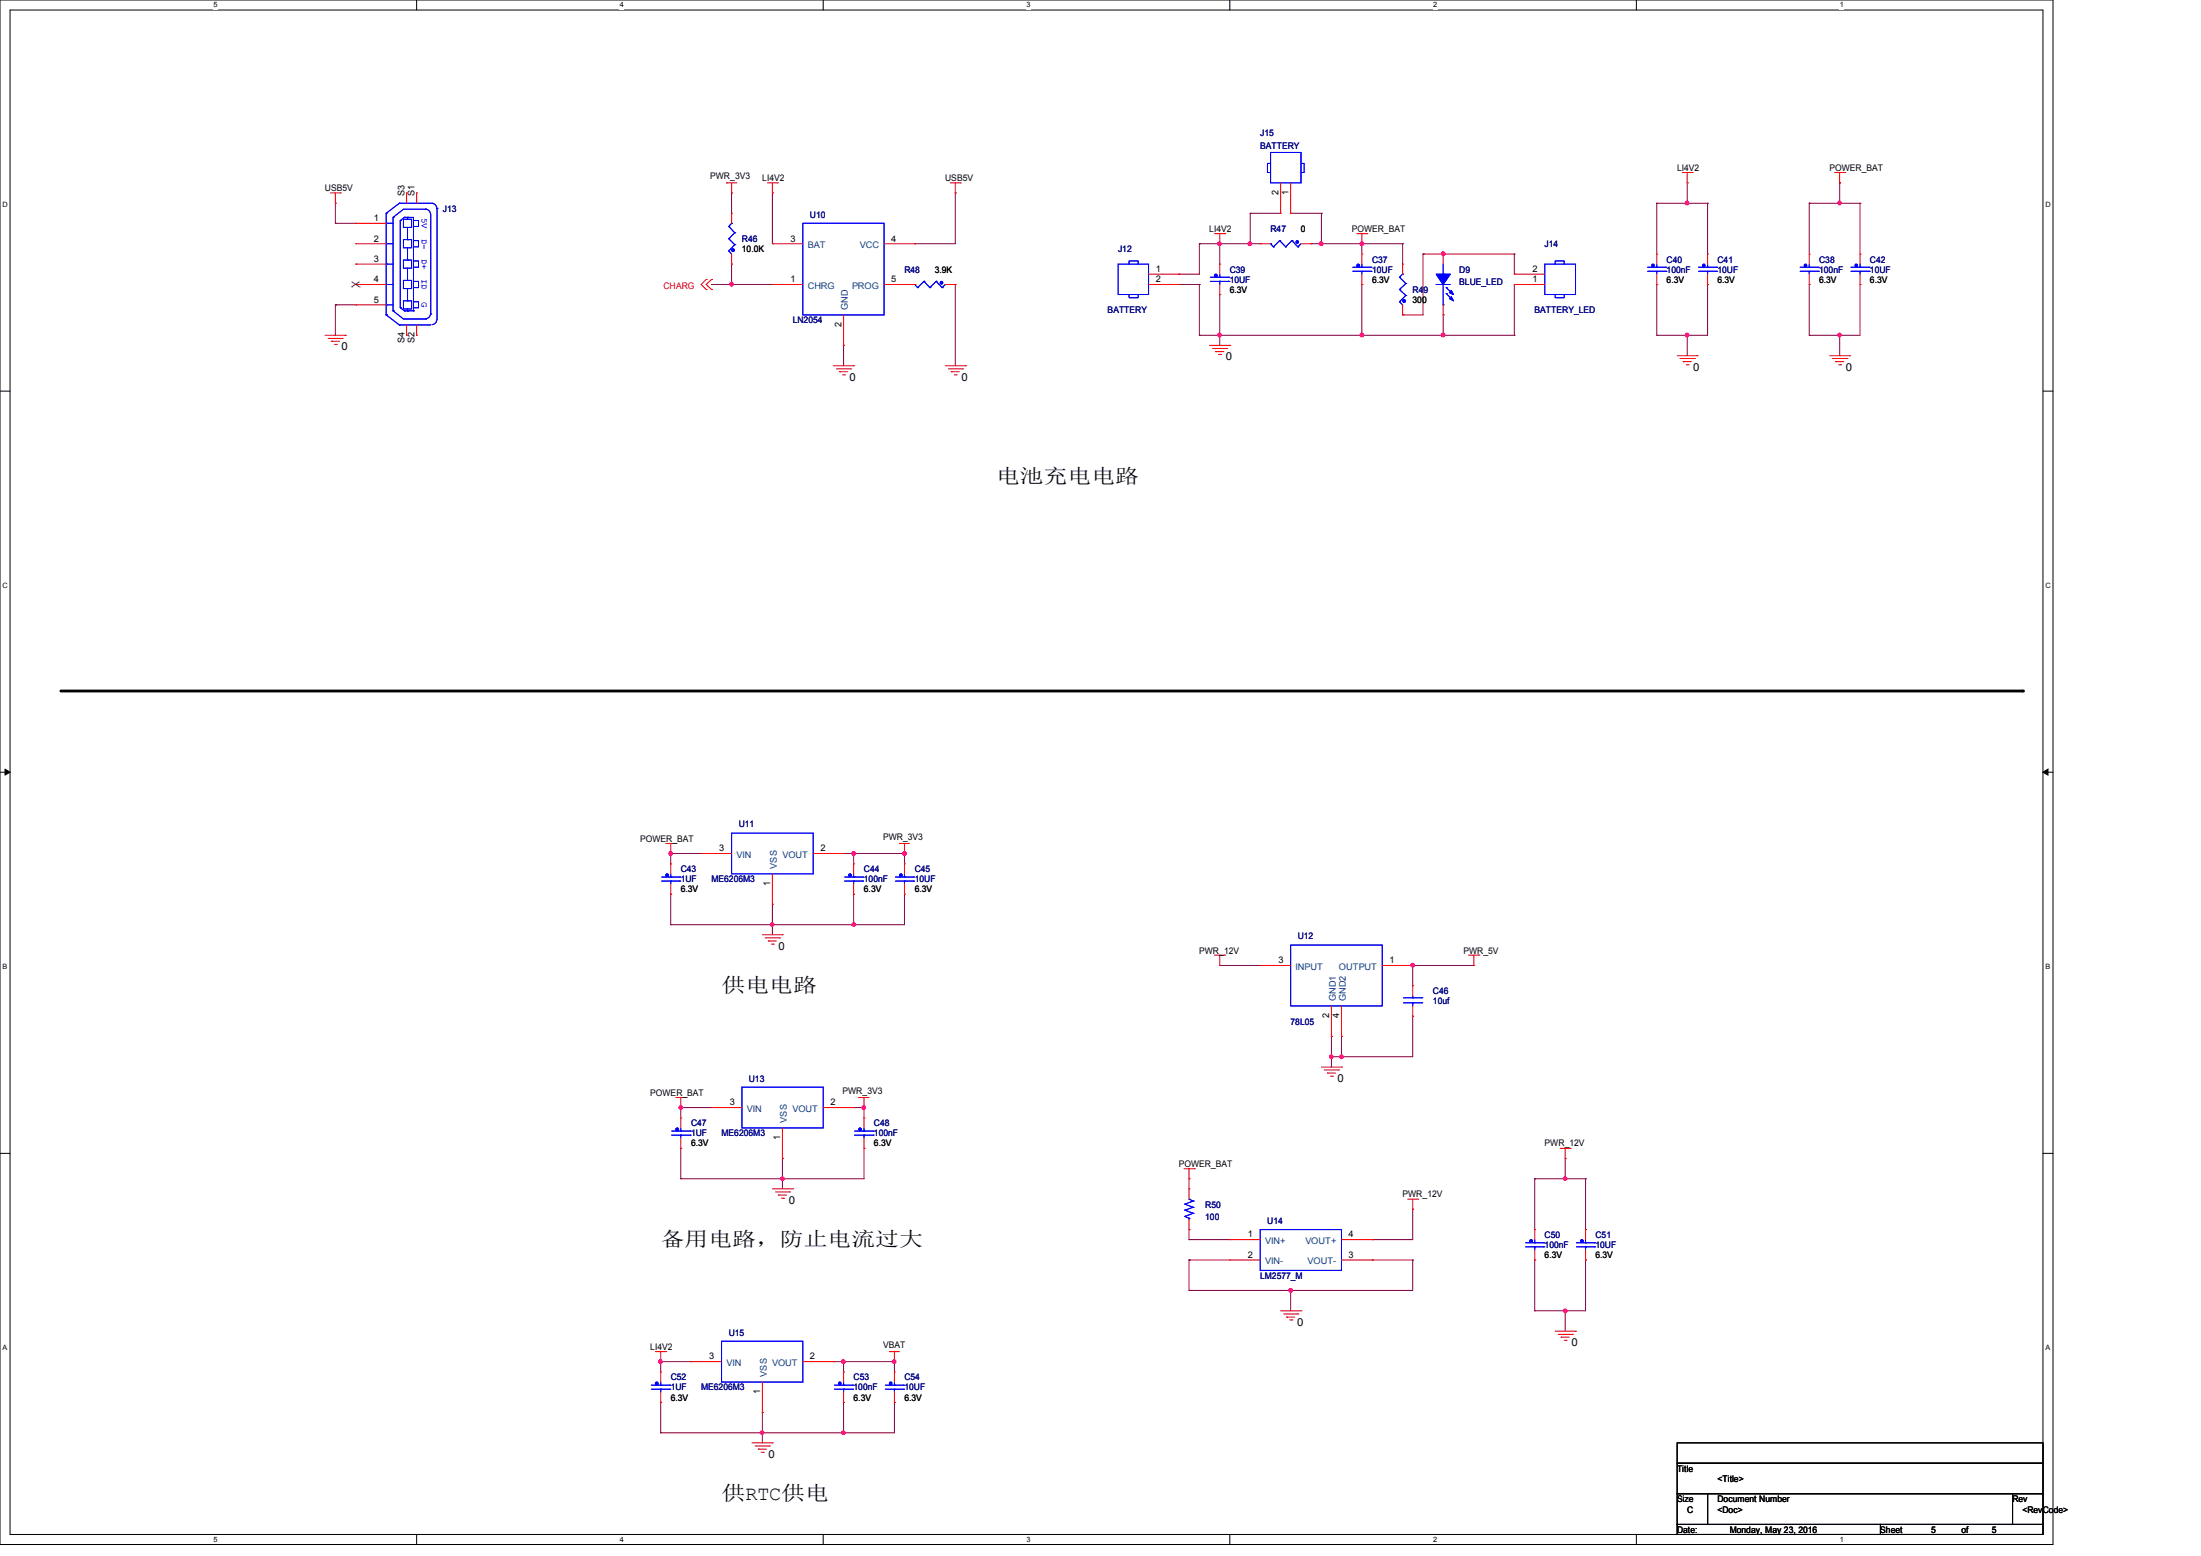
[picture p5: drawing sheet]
<svg xmlns="http://www.w3.org/2000/svg" width="297mm" height="210mm" viewBox="0 0 297 210" stroke-linecap="round" stroke-linejoin="round" font-family="sans-serif">
<path d="M0 0h277v208.4h-277zM1.4 1.4h274.3v205.7h-274.3z" fill="none" stroke="#000" stroke-width=".13"/>
<g fill="#fff">
<path d="M28.8 .1h.5v1.1h-.5z"/>
<path d="M28.8 207.2h.5v1.1h-.5z"/>
</g>
<path d="M56.2 0v1.4M56.2 207.1v1.3" fill="none" stroke="#000" stroke-width=".13"/>
<g fill="#fff">
<path d="M83.7 .1h.5v1.1h-.5z"/>
<path d="M83.7 207.2h.5v1.1h-.5z"/>
</g>
<path d="M111.1 0v1.4M111.1 207.1v1.3" fill="none" stroke="#000" stroke-width=".13"/>
<g fill="#fff">
<path d="M138.5 .1h.6v1.1h-.6z"/>
<path d="M138.5 207.2h.6v1.1h-.6z"/>
</g>
<path d="M165.9 0v1.4M165.9 207.1v1.3" fill="none" stroke="#000" stroke-width=".13"/>
<g fill="#fff">
<path d="M193.4 .1h.5v1.1h-.5z"/>
<path d="M193.4 207.2h.5v1.1h-.5z"/>
</g>
<path d="M220.8 0v1.4M220.8 207.1v1.3" fill="none" stroke="#000" stroke-width=".13"/>
<g fill="#fff">
<path d="M248.2 .1h.6v1.1h-.6z"/>
<path d="M248.2 207.2h.6v1.1h-.6z"/>
<path d="M.3 27.1h.8v1.1h-.8z"/>
<path d="M276 27.1h.7v1.1h-.7z"/>
<path d="M.3 78.5h.8v1.1h-.8z"/>
<path d="M276 78.5h.7v1.1h-.7z"/>
</g>
<path d="M0 52.8h1.4M275.7 52.8h1.3" fill="none" stroke="#000" stroke-width=".13"/>
<g fill="#fff">
<path d="M.3 129.9h.7v1.1h-.7z"/>
<path d="M276 129.9h.6v1.1h-.6z"/>
</g>
<path d="M0 104.2h1.4M275.7 104.2h1.3" fill="none" stroke="#000" stroke-width=".13"/>
<path d="M.7 103.8l.7 .4-.7 .4zM275.7 104.2l.7-.4v.8z" fill="#000" stroke="#000" stroke-width=".13"/>
<g fill="#fff">
<path d="M.3 181.4h.7v1.1h-.7z"/>
<path d="M276 181.4h.6v1.1h-.6z"/>
</g>
<path d="M0 155.7h1.4M275.7 155.7h1.3M226.3 194.7h49.4v2.8h-49.4zM226.3 197.5h49.4v4.1h-49.4zM226.3 201.6h4.1v4.1h-4.1zM226.3 205.7h27.4v1.4h-27.4zM230.4 201.6h41.2v4.1h-41.2zM253.7 205.7h22v1.4h-22zM271.6 201.6h4.1v4.1h-4.1z" fill="none" stroke="#000" stroke-width=".13"/>
<path d="M8.2 93.3h264.7" fill="none" stroke="#000" stroke-width=".38"/>
<circle cx="272.9" cy="93.3" r=".19" fill="#000"/>
<g fill="none" stroke="#800040" stroke-width=".13">
<path d="M45.3 27.4h.1M45.3 30.1h.1M45.3 27.4v2.7M45.3 30.1h2.7M96 38.4h.1M96 38.4h8.2M98.7 38.4h.1M98.7 35.6h.1M98.7 26h.1M98.7 26v2.8M98.7 35.6v2.8M104.2 26h.1"/>
<path d="M104.2 26v6.9M122 38.4h.1M122 38.4h1.4M123.4 32.9h.1M128.9 26h.1M128.9 38.4h.1M128.9 26v6.9h-5.5M128.9 38.4v11M159.1 37h.1M159.1 38.4h.1M159.1 38.4h2.7M161.8 32.9h.1"/>
<path d="M161.8 38.4h.1M161.8 32.9v4.1h-2.7M161.8 38.4v6.9M161.8 32.9h8.3M164.6 32.9h.1M164.6 39.8h.1M164.6 32.9v2.7M164.6 39.8v6.8M168.7 32.9h.1M168.7 28.8h.1M168.7 28.8h4.1M168.7 28.8v4.1"/>
<path d="M174.2 28.8h4.1M176.9 32.9h.1M176.9 32.9h12.4M178.3 32.9h.1M178.3 28.8h.1M178.3 28.8v4.1M183.8 32.9h.1M183.8 38.4h.1M183.8 32.9v1.4M183.8 38.4v6.9M189.3 32.9h.1M189.3 32.9v2.7"/>
<path d="M192 34.3h.1M192 34.3v8.2h-2.7M192 34.3h12.3M194.7 34.3h.1M204.3 34.3h.1M204.3 34.3v2.7M204.3 38.4v6.9M223.6 27.4h.1M223.6 38.4h.1M223.6 27.4h6.8M223.6 27.4v6.9M223.6 38.4v6.9"/>
<path d="M227.7 27.4h.1M227.7 24.7h.1M227.7 24.7v2.7M230.4 27.4h.1M230.4 38.4h.1M230.4 38.4v6.9h-6.8M230.4 27.4v6.9M244.1 38.4h.1M244.1 27.4h.1M244.1 27.4h6.9M244.1 27.4v6.9M244.1 38.4v6.9"/>
<path d="M248.2 27.4h.1M248.2 24.7h.1M248.2 24.7v2.7M251 27.4h.1M251 38.4h.1M251 38.4v6.9h-6.9M251 27.4v6.9M45.3 41.1h.1M45.3 41.1v4.2M45.3 41.1h2.7M113.8 46.6h.1M113.8 46.6v2.8"/>
<path d="M161.8 45.3h.1M161.8 45.3h42.5M164.6 45.3h.1M183.8 45.3h.1M189.3 42.5h.1M194.7 45.3h.1M194.7 42.5h.1M194.7 42.5v2.8M204.3 45.3h.1M223.6 45.3h.1M227.7 45.3h.1M227.7 45.3v2.7"/>
<path d="M244.1 45.3h.1M248.2 45.3h.1M248.2 45.3v2.7M90.5 115.2h.1M90.5 115.2h4.1M90.5 115.2v1.4M113.8 115.2h.1M113.8 115.2h8.2M115.2 115.2h.1M115.2 115.2v1.4M122 115.2h.1M122 115.2v1.4"/>
<path d="M90.5 120.7h.1M90.5 124.8h.1M90.5 120.7v4.1M104.2 124.8h.1M104.2 122h.1M104.2 122v4.2M115.2 124.8h.1M115.2 120.7h.1M115.2 120.7v4.1M122 120.7h.1M122 120.7v4.1h-31.5M164.6 130.3h.1"/>
<path d="M164.6 130.3h5.5M179.7 139.9h.1M179.7 139.9v4.1M181 139.9h.1M181 139.9v2.7M190.6 130.3h.1M190.6 137.2h.1M190.6 130.3h8.3M190.6 130.3v2.7M190.6 137.2v5.4h-10.9M91.9 149.5h.1M91.9 155h.1"/>
<path d="M91.9 159.1h.1M91.9 149.5v1.4M91.9 155v4.1M91.9 149.5h4.1M105.6 159.1h.1M105.6 156.3h.1M105.6 156.3v4.1M115.2 149.5h.1M115.2 149.5h1.4M116.6 149.5h.1M116.6 155h.1M116.6 149.5v1.4"/>
<path d="M116.6 155v4.1h-24.7M160.4 159.1h.1M160.4 159.1v1.3M179.7 142.6h.1M181 142.6h.1M207.1 159.1h.1M207.1 159.1h6.9M207.1 159.1v6.8M211.2 159.1h.1M211.2 156.3h.1M211.2 156.3v2.8M214 159.1h.1"/>
<path d="M214 159.1v6.8M160.4 170.1h.1M160.4 174.2h.1M160.4 167.3h.1M160.4 165.9h.1M160.4 170.1h5.5M160.4 165.9v1.4M160.4 170.1v4.1M160.4 167.3h5.5M174.2 174.2h.1M174.2 174.2v2.7M185.2 170.1h.1"/>
<path d="M185.2 167.3h.1M185.2 170.1h5.4M190.6 170.1h.1M190.6 163.2h.1M190.6 163.2v4.1h-5.4M190.6 170.1v4.1h-30.2M207.1 170.1h.1M207.1 176.9h.1M207.1 170.1v6.8M211.2 176.9h.1M211.2 176.9v2.8M214 170.1h.1"/>
<path d="M214 170.1v6.8h-6.9M89.2 189.3h.1M89.2 183.8h.1M89.2 193.4h.1M89.2 183.8h4.1M89.2 183.8v1.4M89.2 189.3v4.1M102.9 193.4h.1M102.9 190.6h.1M102.9 190.6v4.1M112.4 183.8h.1M112.4 183.8h8.3"/>
<path d="M113.8 183.8h.1M113.8 193.4h.1M113.8 189.3h.1M113.8 183.8v1.4M113.8 189.3v4.1M120.7 183.8h.1M120.7 189.3h.1M120.7 183.8v1.4M120.7 189.3v4.1h-31.5"/>
</g>
<g fill="#f0f" stroke="#f0f" stroke-width=".13">
<circle cx="98.7" cy="38.4" r=".25"/>
<circle cx="122" cy="115.2" r=".25"/>
<circle cx="115.2" cy="115.2" r=".25"/>
<circle cx="90.5" cy="115.2" r=".24"/>
<circle cx="115.2" cy="124.8" r=".24"/>
<circle cx="183.8" cy="32.9" r=".25"/>
<circle cx="183.8" cy="45.2" r=".25"/>
<circle cx="164.5" cy="45.2" r=".25"/>
<circle cx="104.2" cy="124.8" r=".23"/>
<circle cx="91.9" cy="149.5" r=".25"/>
<circle cx="105.6" cy="159.1" r=".24"/>
<circle cx="116.5" cy="149.5" r=".25"/>
<circle cx="194.7" cy="45.2" r=".25"/>
<circle cx="164.5" cy="32.9" r=".25"/>
<circle cx="190.6" cy="130.3" r=".25"/>
<circle cx="181" cy="142.6" r=".25"/>
<circle cx="179.6" cy="142.6" r=".24"/>
<circle cx="227.6" cy="27.4" r=".24"/>
<circle cx="227.6" cy="45.2" r=".24"/>
<circle cx="248.2" cy="27.4" r=".24"/>
<circle cx="248.2" cy="45.2" r=".24"/>
<circle cx="120.6" cy="183.8" r=".25"/>
<circle cx="113.8" cy="183.8" r=".25"/>
<circle cx="113.8" cy="193.4" r=".24"/>
<circle cx="89.1" cy="183.8" r=".25"/>
<circle cx="102.8" cy="193.4" r=".24"/>
<circle cx="174.2" cy="174.2" r=".25"/>
<circle cx="211.2" cy="159.1" r=".24"/>
<circle cx="211.2" cy="176.9" r=".25"/>
<circle cx="194.7" cy="34.2" r=".25"/>
<circle cx="178.3" cy="32.9" r=".25"/>
<circle cx="168.7" cy="32.9" r=".25"/>
</g>
<g fill="none" stroke="#f00" stroke-width=".13">
<path d="M44.6 26h1.3M45.3 27.4h.1M45.3 26v1.4M45.9 26h.1M48 30.1h.1M48 32.9h.1M48 35.6h.1M48 38.4h.1M48 30.1h4.1M48 32.9h4.1M48 35.6h4.1M48 38.4h4.1"/>
<path d="M54.9 26h.1M54.9 26v1.4M56.2 26h.1M56.2 26v1.4M95.3 37.7h.1M95.3 39.1h.1M95.3 37.7l-.7 .7 .7 .7M96 37.7h.1M96 39.1h.1M96 37.7l-.7 .7 .7 .7M98 24.7h.1M98 24.7h1.4"/>
<path d="M98.7 26h.1M98.7 35.6h.1M98.7 28.8h.1M98.7 24.7v1.3M98.7 28.8v1.3M98.7 34.3v1.3M103.5 24.7h1.4M104.2 26h.1M104.2 32.9h.1M104.2 38.4h.1M104.2 24.7v1.3M104.2 32.9h4.1"/>
<path d="M104.2 38.4h4.1M104.9 24.7h.1M119.3 32.9h4.1M119.3 38.4h4.1M122 38.4h.1M123.4 32.9h.1M123.4 38.4h.1M127.6 38.4h1.3M128.2 24.7h1.4M128.9 26h.1M128.9 38.4h.1M128.9 24.7v1.3"/>
<path d="M129.6 24.7h.1M155 38.4h4.1M155 37h4.1M159.1 37h.1M159.1 38.4h.1M163.9 31.5h1.4M164.6 32.9h.1M164.6 35.6h.1M164.6 39.8h.1M164.6 31.5v1.4M164.6 35.6v1.4M164.6 38.4v1.4"/>
<path d="M165.3 31.5h.1M170.1 32.9h.1M170.1 32.9h1.3M172.8 28.8h.1M172.8 24.7v4.1M174.2 28.8h.1M174.2 24.7v4.1M175.6 32.9h1.3M176.9 32.9h.1M183.1 31.5h1.3M183.8 32.9h.1M183.8 34.3h.1"/>
<path d="M183.8 38.4h.1M183.8 31.5v1.4M183.8 34.3v1.3M183.8 37v1.4M184.4 31.5h.1M189.3 35.6h.1M189.3 35.6v1.4M194.7 34.3h.1M194.7 34.3v1.3M204.3 38.4h.1M204.3 37h.1M204.3 38.4h4.1"/>
<path d="M204.3 37h4.1M223.6 34.3h.1M223.6 38.4h.1M223.6 34.3v1.3M223.6 37v1.4M227 23.3h1.3M227.7 24.7h.1M227.7 23.3v1.4M228.3 23.3h.1M230.4 34.3h.1M230.4 38.4h.1M230.4 34.3v1.3"/>
<path d="M230.4 37v1.4M244.1 34.3h.1M244.1 38.4h.1M244.1 34.3v1.3M244.1 37v1.4M247.6 23.3h1.3M248.2 24.7h.1M248.2 23.3v1.4M248.9 23.3h.1M251 34.3h.1M251 38.4h.1M251 34.3v1.3"/>
<path d="M251 37v1.4M43.9 45.3h2.7M44.3 45.7h1.9M44.7 46.1h.1M44.7 46.1h1.1M45.1 46.5h.3M45.4 46.5h.1M46.2 45.7h.1M46.6 45.3h.1M48 41.1h.1M48 41.1h4.1M54.9 45.3h.1"/>
<path d="M54.9 43.9v1.4M56.2 45.3h.1M56.2 43.9v1.4M112.4 49.4h2.8M112.9 49.8h1.9M113.3 50.2h.1M113.3 50.2h1.1M113.7 50.6h.3M113.8 46.6h.1M113.8 42.5v4.1M114 50.6h.1M114.8 49.8h.1"/>
<path d="M115.2 49.4h.1M127.6 49.4h2.7M128 49.8h1.9M128.4 50.2h.1M128.4 50.2h1.1M128.8 50.6h.2M129 50.6h.1M129.9 49.8h.1M130.3 49.4h.1M163.2 46.6h2.7M163.6 47h1.9M164 47.5h.1"/>
<path d="M164 47.5h1.1M164.4 47.8h.3M164.7 47.8h.1M165.5 47h.1M165.9 46.6h.1M189.3 42.5h.1M189.3 41.1v1.4M194.7 42.5h.1M194.7 41.1v1.4M226.3 48h2.7M226.7 48.4h1.9M227.1 48.8h.1"/>
<path d="M227.1 48.8h1.1M227.5 49.2h.3M227.8 49.2h.1M228.6 48.4h.1M229 48h.1M246.9 48h2.7M247.3 48.4h1.9M247.7 48.8h.1M247.7 48.8h1.1M248.1 49.2h.3M248.4 49.2h.1M249.2 48.4h.1"/>
<path d="M249.6 48h.1M89.8 113.8h1.4M90.5 115.2h.1M90.5 116.6h.1M90.5 113.8v1.4M90.5 116.6v1.3M90.5 119.3v1.4M91.2 113.8h.1M94.6 115.2h.1M94.6 115.2h4.1M104.2 117.9v4.1M109.7 115.2h4.1"/>
<path d="M113.8 115.2h.1M115.2 116.6h.1M115.2 116.6v1.3M115.2 119.3v1.4M121.4 113.8h.1M121.4 113.8h1.3M122 115.2h.1M122 116.6h.1M122 113.8v1.4M122 116.6v1.3M122 119.3v1.4M90.5 120.7h.1"/>
<path d="M102.9 126.2h2.7M103.3 126.6h1.9M103.7 127h.1M103.7 127h1.1M104.1 127.4h.3M104.2 122h.1M104.4 127.4h.1M105.2 126.6h.1M105.6 126.2h.1M115.2 120.7h.1M122 120.7h.1M163.9 128.9h1.4"/>
<path d="M164.6 130.3h.1M164.6 128.9v1.4M165.3 128.9h.1M170.1 130.3h.1M170.1 130.3h4.1M179.7 139.9h.1M179.7 135.8v4.1M181 139.9h.1M181 135.8v4.1M186.5 130.3h4.1M190.6 133h.1M190.6 137.2h.1"/>
<path d="M190.6 130.3h.1M190.6 133v1.4M190.6 135.8v1.4M198.2 128.9h1.4M198.9 130.3h.1M198.9 128.9v1.4M199.6 128.9h.1M91.2 148.1h1.4M91.9 149.5h.1M91.9 150.9h.1M91.9 155h.1M91.9 148.1v1.4"/>
<path d="M91.9 150.9v1.3M91.9 153.6v1.4M92.6 148.1h.1M96 149.5h.1M96 149.5h4.1M105.6 156.3h.1M105.6 152.2v4.1M111.1 149.5h4.1M115.2 149.5h.1M115.9 148.1h.1M115.9 148.1h1.4M116.6 149.5h.1"/>
<path d="M116.6 150.9h.1M116.6 155h.1M116.6 148.1v1.4M116.6 150.9v1.3M116.6 153.6v1.4M159.8 157.7h1.4M160.4 159.1h.1M160.4 157.7v1.4M161.2 157.7h.1M178.3 144h2.7M178.7 144.4h1.9M179.1 144.8h.1"/>
<path d="M179.1 144.8h1.1M179.5 145.2h.3M179.8 145.2h.1M180.6 144.4h.1M181 144h.1M210.5 155h1.4M211.2 156.3h.1M211.2 155v1.3M211.9 155h.1M104.2 160.4h2.8M104.6 160.9h2M105 161.3h.1"/>
<path d="M105 161.3h1.1M105.5 161.7h.2M105.7 161.7h.1M106.6 160.9h.1M107 160.4h.1M160.4 160.4h.1M160.4 165.9h.1M160.4 160.4v1.4M160.4 164.6v1.3M165.9 167.3h.1M165.9 170.1h.1M165.9 167.3h4.2"/>
<path d="M165.9 170.1h4.2M172.8 176.9h2.8M173.2 177.3h1.9M173.6 177.8h.1M173.6 177.8h1.1M174 178.1h.3M174.3 178.1h.1M175.1 177.3h.1M175.6 176.9h.1M181 167.3h4.2M181 170.1h4.2M185.2 170.1h.1"/>
<path d="M185.2 167.3h.1M189.9 161.8h1.4M190.6 163.2h.1M190.6 161.8v1.4M191.3 161.8h.1M207.1 165.9h.1M207.1 170.1h.1M207.1 165.9v1.4M207.1 168.7v1.4M209.8 179.7h2.8M212.6 179.7h.1M214 165.9h.1"/>
<path d="M214 170.1h.1M214 165.9v1.4M214 168.7v1.4M88.4 182.4h1.4M89.2 183.8h.1M89.2 185.2h.1M89.2 189.3h.1M89.2 182.4v1.4M89.2 185.2v1.3M89.2 187.9v1.4M89.8 182.4h.1M93.3 183.8h.1"/>
<path d="M93.3 183.8h4.1M101.5 194.7h2.7M101.9 195.2h1.9M102.3 195.6h.1M102.3 195.6h1.1M102.7 196h.3M102.9 190.6h.1M102.9 186.5v4.1M103 196h.1M103.8 195.2h.1M104.2 194.7h.1M108.3 183.8h4.1"/>
<path d="M112.4 183.8h.1M113.8 185.2h.1M113.8 189.3h.1M113.8 185.2v1.3M113.8 187.9v1.4M120 182.4h.1M120 182.4h1.4M120.7 183.8h.1M120.7 185.2h.1M120.7 189.3h.1M120.7 182.4v1.4M120.7 185.2v1.3"/>
<path d="M120.7 187.9v1.4M210.3 180.1h1.9M210.7 180.5h.1M210.7 180.5h1.1M211.1 180.9h.2M211.3 180.9h.1M212.2 180.1h.1"/>
</g>
<g fill="none" stroke="#00f" stroke-width=".13">
<path d="M52.1 28.8h.1M52.1 30.1h.1M52.1 32.9h.1M52.1 35.6h.1M52.1 38.4h.1M52.1 28.8v13.7M52.1 30.1h.9M52.1 32.9h.9M52.1 35.6h.9M52.1 38.4h.9M53 29.3h.1M53 29.3v12.7"/>
<path d="M53.9 27.4h.1M53.9 27.4h4.5M53.9 27.4l-1.8 1.4M54 29.8h.1M54 29.8v11.7M54.4 32.3h1.1v1.1h-1.1zM54.4 35.1h1.1v1.1h-1.1zM54.4 29.6h1.1v1.1h-1.1zM54.4 37.8h1.1v1.1h-1.1zM54.6 29.3h.1M54.6 29.3h1.2v12.7M54.6 29.3l-.6 .5"/>
<path d="M55 32.3h.1M55 35.1h.1M55 37.8h.1M55 29.3h.1M55 29.6h.1M55 29.3v.3M55 30.7v1.6M55 33.4v1.7M55 36.2v1.6M55 38.9v1.7M55.8 29.8h.7v.8h-.7zM55.8 32.5h.7v.8h-.7z"/>
<path d="M55.8 38h.7v.8h-.7zM55.8 35.2h.7v.9h-.7zM57.4 28.2h.1M57.4 28.2h-3l-1.4 1.1M57.5 28.2a.66 .66 0 0 1 .6 .7M58.1 28.9v13.5M58.3 27.4a.66 .66 0 0 1 .6 .7M59 28.1h.1M59 28.1v15.1M98.3 33.9h.1M98.3 32.2h.1M98.3 30.6h.1"/>
<path d="M98.3 33.9l.4 .4M98.3 32.2l.8 .8M98.3 30.6l.8 .8M98.7 30.1h.1M98.7 30.1l-.4 .5M99.1 33h.1M99.1 31.4h.1M99.1 33l-.8 .9M99.1 31.4l-.8 .8M108.3 30.1h11v12.4h-11zM123.4 38.4h.1M123.4 38.4l.4 .4"/>
<path d="M123.8 38.8h.1M124.7 38h.1M124.7 38l.8 .8M124.7 38l-.9 .8M125.5 38.8h.1M126.3 38h.1M126.3 38l.8 .8M126.3 38l-.8 .8M127.1 38.8h.1M127.6 38.4l-.5 .4M150.9 35.6h4.1v4.2h-4.1zM152.4 35.6v-.4h1.2v.4"/>
<path d="M152.4 39.8v.4h1.2v-.4M163.3 38h2.5M163.3 37.4h2.5M164.6 38h.1M164.6 37.4h.1M164.6 37v.4M164.6 38v.4M165.8 38h.1M165.8 37.4h.1M171.4 20.6h4.2v4.1h-4.2zM171.4 32.9h.1M171.4 22.1h-.4v1.2h.4"/>
<path d="M171.4 32.9l.4 .4M171.8 33.3h.1M172.7 32.5h.1M172.7 32.5l.8 .8M172.7 32.5l-.9 .8M173.5 33.3h.1M174.3 32.5h.1M174.3 32.5l.8 .8M174.3 32.5l-.8 .8M175.1 33.3h.1M175.6 22.1h.4v1.2h-.4M175.6 32.9l-.5 .4"/>
<path d="M182.5 36.6h2.5M182.5 36.1h2.5M183.8 36.6h.1M183.8 36.1h.1M183.8 35.6v.5M183.8 36.6v.4M185 36.6h.1M185 36.1h.1M188.8 39.1h.1M188.8 37.4h.1M188.8 39.1l.9 .8M188.8 37.4l.9 .9"/>
<path d="M189.3 37h.1M189.3 37l-.5 .4M189.7 39.9h.1M189.7 38.3h.1M189.7 39.9l-.9 .8M189.7 38.3l-.9 .8M193.8 38.4h.1M193.8 38.4h1.9M194.7 37h.1M194.7 35.6v1.4M194.7 38.4v2.7M195.2 38.8h.1"/>
<path d="M195.2 39.6h.1M195.2 38.8l.8 .8M195.2 39.6l.8 .8M208.4 35.6h4.2v4.2h-4.2zM209.8 39.8v.4h1.3v-.4M209.8 35.6v-.4h1.3v.4M222.3 36.6h2.5M222.3 36.1h2.5M223.6 36.6h.1M223.6 36.1h.1M223.6 35.6v.5M223.6 36.6v.4"/>
<path d="M224.8 36.6h.1M224.8 36.1h.1M229.2 36.6h2.4M229.2 36.1h2.4M230.4 36.6h.1M230.4 36.1h.1M230.4 35.6v.5M230.4 36.6v.4M231.6 36.6h.1M231.6 36.1h.1M242.9 36.6h2.5M242.9 36.1h2.5"/>
<path d="M244.1 36.6h.1M244.1 36.1h.1M244.1 35.6v.5M244.1 36.6v.4M245.4 36.6h.1M245.4 36.1h.1M249.8 36.6h2.4M249.8 36.1h2.4M251 36.6h.1M251 36.1h.1M251 35.6v.5M251 36.6v.4"/>
<path d="M252.2 36.6h.1M252.2 36.1h.1M52.1 42.5h.1M52.1 41.1h.1M52.1 41.1h.9M52.1 42.5l1.8 1.4M53 42h.1M53 42l1.4 1.1h3M53.9 43.9h.1M53.9 43.9h4.2M54 41.5h.1M54 41.5l.6 .5"/>
<path d="M54.4 40.6h1.1v1.1h-1.1zM54.6 42h.1M54.6 42h1.2M55 40.6h.1M55 42h.1M55 41.7v.3M55.8 40.7h.7v.8h-.7zM55.8 42h.1M57.4 43.1h.1M58.1 42.4a.66 .66 0 0 1-.7 .6M58.1 42.4h.1M58.9 43.2a.66 .66 0 0 1-.6 .6"/>
<path d="M188.8 40.7h.1M188.8 40.7l.5 .4M194.7 41.1h.1M89.3 118.9h2.4M89.3 118.4h2.4M90.5 118.9h.1M90.5 118.4h.1M90.5 117.9v.5M90.5 118.9v.4M91.7 118.9h.1M91.7 118.4h.1M98.7 112.4h11v5.5h-11z"/>
<path d="M114 118.9h2.4M114 118.4h2.4M115.2 118.9h.1M115.2 118.4h.1M115.2 117.9v.5M115.2 118.9v.4M116.4 118.9h.1M116.4 118.4h.1M120.8 118.9h2.5M120.8 118.4h2.5M122 118.9h.1M122 118.4h.1"/>
<path d="M122 117.9v.5M122 118.9v.4M123.3 118.9h.1M123.3 118.4h.1M174.2 127.6h12.3v8.2h-12.3zM189.4 135.3h2.5M189.4 134.7h2.5M190.6 134.7h.1M190.6 135.3h.1M190.6 134.4v.3M190.6 135.3v.5M191.9 135.3h.1"/>
<path d="M191.9 134.7h.1M90.6 153.2h2.5M90.6 152.7h2.5M91.9 153.2h.1M91.9 152.7h.1M91.9 152.2v.5M91.9 153.2v.4M93.1 153.2h.1M93.1 152.7h.1M100.1 146.7h11v5.5h-11zM115.3 153.2h2.5M115.3 152.7h2.5"/>
<path d="M116.6 153.2h.1M116.6 152.7h.1M116.6 152.2v.5M116.6 153.2v.4M117.8 153.2h.1M117.8 152.7h.1M159.9 164.2h.1M159.9 163.3h.1M159.9 162.5h.1M159.9 164.2l.5 .2M159.9 163.3l1.1 .4M159.9 162.5l1.1 .4"/>
<path d="M160.4 161.8h.1M160.4 164.4h.1M160.4 161.8l.6 .3M160.4 164.4v.2M161 163.7h.1M161 162.9h.1M161 162.1h.1M161 163.7l-1.1 .5M161 162.9l-1.1 .4M161 162.1l-1.1 .4M170.1 165.9h10.9v5.5h-10.9zM205.9 168.3h2.4"/>
<path d="M205.9 167.7h2.4M207.1 168.3h.1M207.1 167.7h.1M207.1 167.3v.4M207.1 168.3v.4M208.3 168.3h.1M208.3 167.7h.1M212.7 168.3h2.5M212.7 167.7h2.5M214 168.3h.1M214 167.7h.1M214 167.3v.4"/>
<path d="M214 168.3v.4M215.2 168.3h.1M215.2 167.7h.1M87.9 187.5h2.5M87.9 186.9h2.5M89.2 187.5h.1M89.2 186.9h.1M89.2 186.5v.4M89.2 187.5v.4M90.4 187.5h.1M90.4 186.9h.1M97.4 181h10.9v5.5h-10.9z"/>
<path d="M112.6 187.5h2.5M112.6 186.9h2.5M113.8 187.5h.1M113.8 186.9h.1M113.8 186.5v.4M113.8 187.5v.4M115.1 187.5h.1M115.1 186.9h.1M119.5 187.5h2.4M119.5 186.9h2.4M120.7 187.5h.1M120.7 186.9h.1"/>
<path d="M120.7 186.5v.4M120.7 187.5v.4M121.9 187.5h.1M121.9 186.9h.1"/>
</g>
<g fill="#00f" stroke="#00f" stroke-width=".13">
<path d="M193.8 37h1.9l-1 1.4z" fill-rule="evenodd"/>
<path d="M195.8 40l.3 .6-.5-.3z" fill-rule="evenodd"/>
<path d="M195.8 39.2l.3 .6-.5-.3z" fill-rule="evenodd"/>
<path d="M193.8 37h1.9l-1 1.4z" fill-rule="evenodd"/>
<path d="M195.8 40l.3 .6-.5-.3z" fill-rule="evenodd"/>
<path d="M195.8 39.2l.3 .6-.5-.3z" fill-rule="evenodd"/>
<circle cx="164.1" cy="37.2" r=".19"/>
<circle cx="113.3" cy="186.7" r=".18"/>
<circle cx="243.6" cy="35.8" r=".18"/>
<circle cx="91.4" cy="152.4" r=".19"/>
<circle cx="127" cy="38.2" r=".18"/>
<circle cx="120.2" cy="186.7" r=".18"/>
<circle cx="250.5" cy="35.8" r=".18"/>
<circle cx="116.1" cy="152.4" r=".19"/>
<circle cx="206.6" cy="167.5" r=".19"/>
<circle cx="223" cy="35.8" r=".18"/>
<circle cx="175" cy="32.6" r=".18"/>
<circle cx="90" cy="118.1" r=".19"/>
<circle cx="213.5" cy="167.5" r=".19"/>
<circle cx="229.9" cy="35.8" r=".18"/>
<circle cx="189.5" cy="40.6" r=".19"/>
<circle cx="98.9" cy="33.8" r=".19"/>
<circle cx="114.7" cy="118.1" r=".19"/>
<circle cx="183.3" cy="35.8" r=".19"/>
<circle cx="121.6" cy="118.1" r=".19"/>
<circle cx="88.6" cy="186.7" r=".19"/>
</g>
<path d="M47.4 38.7h.1M47.4 38l1.1 .7M48.5 38.7h.1M48.5 38l-1.1 .7" fill="none" stroke="#804000" stroke-width=".13"/>
<g font-size="2.7">
<text x="134.4" y="65.2">电池充电电路</text>
<text x="97.4" y="133.8">供电电路</text>
<text x="89.2" y="168.1">备用电路，防止电流过大</text>
<text x="97.4" y="202.4">供RTC供电</text>
</g>
<g font-size="1.5">
<text x="46.1" y="47.3">0</text>
<text x="114.6" y="51.4">0</text>
<text x="129.8" y="51.4">0</text>
<text x="165.4" y="48.6">0</text>
<text x="228.5" y="50">0</text>
<text x="249.1" y="50">0</text>
<text x="105" y="128.2">0</text>
<text x="180.5" y="146">0</text>
<text x="106.4" y="162.5">0</text>
<text x="175" y="178.9">0</text>
<text x="212.1" y="181.7">0</text>
<text x="103.7" y="196.8">0</text>
</g>
<g font-size="1.2" fill="#000080">
<text x="170" y="18.4">J15</text>
<text x="170" y="20.1">BATTERY</text>
<text x="59.8" y="28.6">J13</text>
<text x="109.3" y="29.4">U10</text>
<text x="100.1" y="32.7">R46</text>
<text x="150.9" y="34">J12</text>
<text x="171.4" y="31.3">R47</text>
<text x="185.1" y="35.4">C37</text>
<text x="208.4" y="33.4">J14</text>
<text x="224.9" y="35.4">C40</text>
<text x="231.8" y="35.4">C41</text>
<text x="245.5" y="35.4">C38</text>
<text x="252.3" y="35.4">C42</text>
<text x="122" y="36.8">R48</text>
<text x="165.9" y="36.8">C39</text>
<text x="165.9" y="38.1">10UF</text>
<text x="185.1" y="36.8">10UF</text>
<text x="190.6" y="39.5">R49</text>
<text x="196.9" y="36.8">D9</text>
<text x="196.9" y="38.4">BLUE_LED</text>
<text x="224.9" y="36.8">100nF</text>
<text x="231.8" y="36.8">10UF</text>
<text x="245.5" y="36.8">100nF</text>
<text x="252.3" y="36.8">10UF</text>
<text x="107" y="43.6">LN2054</text>
<text x="149.5" y="42.3">BATTERY</text>
<text x="207.1" y="42.3">BATTERY_LED</text>
<text x="99.7" y="111.7">U11</text>
<text x="91.9" y="117.7">C43</text>
<text x="91.9" y="119.1">1UF</text>
<text x="96" y="119.1">ME6206M3</text>
<text x="116.6" y="117.7">C44</text>
<text x="116.6" y="119.1">100nF</text>
<text x="123.4" y="117.7">C45</text>
<text x="123.4" y="119.1">10UF</text>
<text x="175.1" y="126.7">U12</text>
<text x="193.4" y="134.2">C46</text>
<text x="193.4" y="135.6">10uf</text>
<text x="174.1" y="138.3">78L05</text>
<text x="101" y="146">U13</text>
<text x="93.3" y="152">C47</text>
<text x="93.3" y="153.4">1UF</text>
<text x="97.4" y="153.4">ME6206M3</text>
<text x="117.9" y="152">C48</text>
<text x="117.9" y="153.4">100nF</text>
<text x="162.6" y="163">R50</text>
<text x="162.6" y="164.6">100</text>
<text x="171" y="165.2">U14</text>
<text x="208.4" y="167.1">C50</text>
<text x="215.3" y="167.1">C51</text>
<text x="170" y="172.6">LM2577_M</text>
<text x="208.4" y="168.4">100nF</text>
<text x="215.3" y="168.4">10UF</text>
<text x="98.3" y="180.3">U15</text>
<text x="90.5" y="186.3">C52</text>
<text x="90.5" y="187.7">1UF</text>
<text x="94.6" y="187.7">ME6206M3</text>
<text x="115.2" y="186.3">C53</text>
<text x="115.2" y="187.7">100nF</text>
<text x="122" y="186.3">C54</text>
<text x="122" y="187.7">10UF</text>
</g>
<g font-size="1.2">
<text x="226.3" y="23.1">LI4V2</text>
<text x="246.9" y="23.1">POWER_BAT</text>
<text x="43.9" y="25.8">USB5V</text>
<text x="50.5" y="29.8">1</text>
<text x="54.6" y="26.5" transform="rotate(-90 54.6 26.5)">S3</text>
<text x="55.9" y="26.5" transform="rotate(-90 55.9 26.5)">S1</text>
<text x="95.8" y="24.2">PWR_3V3</text>
<text x="102.9" y="24.4">LI4V2</text>
<text x="127.5" y="24.4">USB5V</text>
<text x="172.5" y="26.3" transform="rotate(-90 172.5 26.3)">2</text>
<text x="173.9" y="26.3" transform="rotate(-90 173.9 26.3)">1</text>
<text x="50.5" y="32.6">2</text>
<text x="50.5" y="35.3">3</text>
<text x="100.1" y="34">10.0K</text>
<text x="106.7" y="32.6">3</text>
<text x="120.3" y="32.6">4</text>
<text x="163.2" y="31.3">LI4V2</text>
<text x="175.5" y="31.3">0</text>
<text x="182.4" y="31.3">POWER_BAT</text>
<text x="50.5" y="38.1">4</text>
<text x="50.5" y="40.9">5</text>
<text x="106.7" y="38.1">1</text>
<text x="120.3" y="38.1">5</text>
<text x="126.1" y="36.8">3.9K</text>
<text x="155.9" y="36.7">1</text>
<text x="155.9" y="38.1">2</text>
<text x="165.9" y="39.5">6.3V</text>
<text x="185.1" y="38.1">6.3V</text>
<text x="190.6" y="40.9">300</text>
<text x="206.8" y="38.1">1</text>
<text x="206.8" y="36.7">2</text>
<text x="224.9" y="38.1">6.3V</text>
<text x="231.8" y="38.1">6.3V</text>
<text x="245.5" y="38.1">6.3V</text>
<text x="252.3" y="38.1">6.3V</text>
<text x="54.6" y="46.4" transform="rotate(-90 54.6 46.4)">S4</text>
<text x="55.9" y="46.4" transform="rotate(-90 55.9 46.4)">S2</text>
<text x="113.5" y="44.2" transform="rotate(-90 113.5 44.2)">2</text>
<text x="86.4" y="113.6">POWER_BAT</text>
<text x="119.2" y="113.3">PWR_3V3</text>
<text x="97.1" y="114.9">3</text>
<text x="103.9" y="119.6" transform="rotate(-90 103.9 119.6)">1</text>
<text x="110.7" y="114.9">2</text>
<text x="91.9" y="120.4">6.3V</text>
<text x="116.6" y="120.4">6.3V</text>
<text x="123.4" y="120.4">6.3V</text>
<text x="161.8" y="128.7">PWR_12V</text>
<text x="172.5" y="130">3</text>
<text x="187.5" y="130">1</text>
<text x="197.5" y="128.7">PWR_5V</text>
<text x="179.4" y="137.4" transform="rotate(-90 179.4 137.4)">2</text>
<text x="180.7" y="137.4" transform="rotate(-90 180.7 137.4)">4</text>
<text x="87.7" y="147.9">POWER_BAT</text>
<text x="98.5" y="149.2">3</text>
<text x="112.1" y="149.2">2</text>
<text x="113.7" y="147.6">PWR_3V3</text>
<text x="93.3" y="154.7">6.3V</text>
<text x="105.3" y="153.9" transform="rotate(-90 105.3 153.9)">1</text>
<text x="117.9" y="154.7">6.3V</text>
<text x="208.4" y="154.7">PWR_12V</text>
<text x="159.1" y="157.5">POWER_BAT</text>
<text x="189.3" y="161.6">PWR_12V</text>
<text x="168.4" y="167">1</text>
<text x="182" y="167">4</text>
<text x="168.4" y="169.8">2</text>
<text x="182" y="169.8">3</text>
<text x="208.4" y="169.8">6.3V</text>
<text x="215.3" y="169.8">6.3V</text>
<text x="87.7" y="182.2">LI4V2</text>
<text x="95.7" y="183.5">3</text>
<text x="109.3" y="183.5">2</text>
<text x="119.2" y="181.9">VBAT</text>
<text x="90.5" y="189">6.3V</text>
<text x="102.6" y="188.2" transform="rotate(-90 102.6 188.2)">1</text>
<text x="115.2" y="189">6.3V</text>
<text x="122" y="189">6.3V</text>
<text x="226.3" y="198.6">Title</text>
<text x="226.3" y="202.7">Size</text>
<text x="231.8" y="202.7">Document Number</text>
<text x="231.8" y="200">&lt;Title&gt;</text>
<text x="271.5" y="202.7">Rev</text>
<text x="226.3" y="206.9">Date:</text>
<text x="227.6" y="204.1">C</text>
<text x="231.8" y="204.1">&lt;Doc&gt;</text>
<text x="233.4" y="206.9">Monday, May 23, 2016</text>
<text x="253.7" y="206.9">Sheet</text>
<text x="260.6" y="206.9">5</text>
<text x="264.7" y="206.9">of</text>
<text x="268.8" y="206.9">5</text>
<text x="272.9" y="204.1">&lt;RevCode&gt;</text>
</g>
<g font-size="1.2" fill="#004080">
<text x="109" y="33.5">BAT</text>
<text x="116" y="33.5">VCC</text>
<text x="109" y="39">CHRG</text>
<text x="114.4" y="41.8" transform="rotate(-90 114.4 41.8)">GND</text>
<text x="115" y="39">PROG</text>
<text x="99.4" y="115.8">VIN</text>
<text x="104.8" y="117.3" transform="rotate(-90 104.8 117.3)">VSS</text>
<text x="105.6" y="115.8">VOUT</text>
<text x="174.8" y="130.9">INPUT</text>
<text x="180.7" y="130.9">OUTPUT</text>
<text x="180.2" y="135.1" transform="rotate(-90 180.2 135.1)">GND1</text>
<text x="181.6" y="135.1" transform="rotate(-90 181.6 135.1)">GND2</text>
<text x="100.8" y="150.1">VIN</text>
<text x="106.2" y="151.6" transform="rotate(-90 106.2 151.6)">VSS</text>
<text x="106.9" y="150.1">VOUT</text>
<text x="170.7" y="167.9">VIN+</text>
<text x="176.1" y="167.9">VOUT+</text>
<text x="170.7" y="170.6">VIN-</text>
<text x="176.4" y="170.6">VOUT-</text>
<text x="98" y="184.4">VIN</text>
<text x="103.5" y="185.8" transform="rotate(-90 103.5 185.8)">VSS</text>
<text x="104.2" y="184.4">VOUT</text>
</g>
<text font-size="1.2" fill="#f00" x="89.5" y="39">CHARG</text>
<g font-size="1.1" fill="#00f">
<text x="56.9" y="29.5" transform="rotate(90 56.9 29.5)">5V</text>
<text x="56.9" y="32.2" transform="rotate(90 56.9 32.2)">D-</text>
<text x="56.9" y="35" transform="rotate(90 56.9 35)">D+</text>
<text x="56.9" y="37.7" transform="rotate(90 56.9 37.7)">ID</text>
<text x="56.9" y="40.7" transform="rotate(90 56.9 40.7)">G</text>
</g>
<g font-size="1">
<text x="28.8" y="1">5</text>
<text x="83.7" y="1">4</text>
<text x="138.5" y="1">3</text>
<text x="193.4" y="1">2</text>
<text x="248.3" y="1">1</text>
<text x=".3" y="27.9">D</text>
<text x="276" y="27.9">D</text>
<text x=".3" y="79.4">C</text>
<text x="276" y="79.4">C</text>
<text x=".3" y="130.8">B</text>
<text x="276" y="130.8">B</text>
<text x=".3" y="182.2">A</text>
<text x="276" y="182.2">A</text>
<text x="28.8" y="208.1">5</text>
<text x="83.7" y="208.1">4</text>
<text x="138.5" y="208.1">3</text>
<text x="193.4" y="208.1">2</text>
<text x="248.3" y="208.1">1</text>
</g>
</svg>
